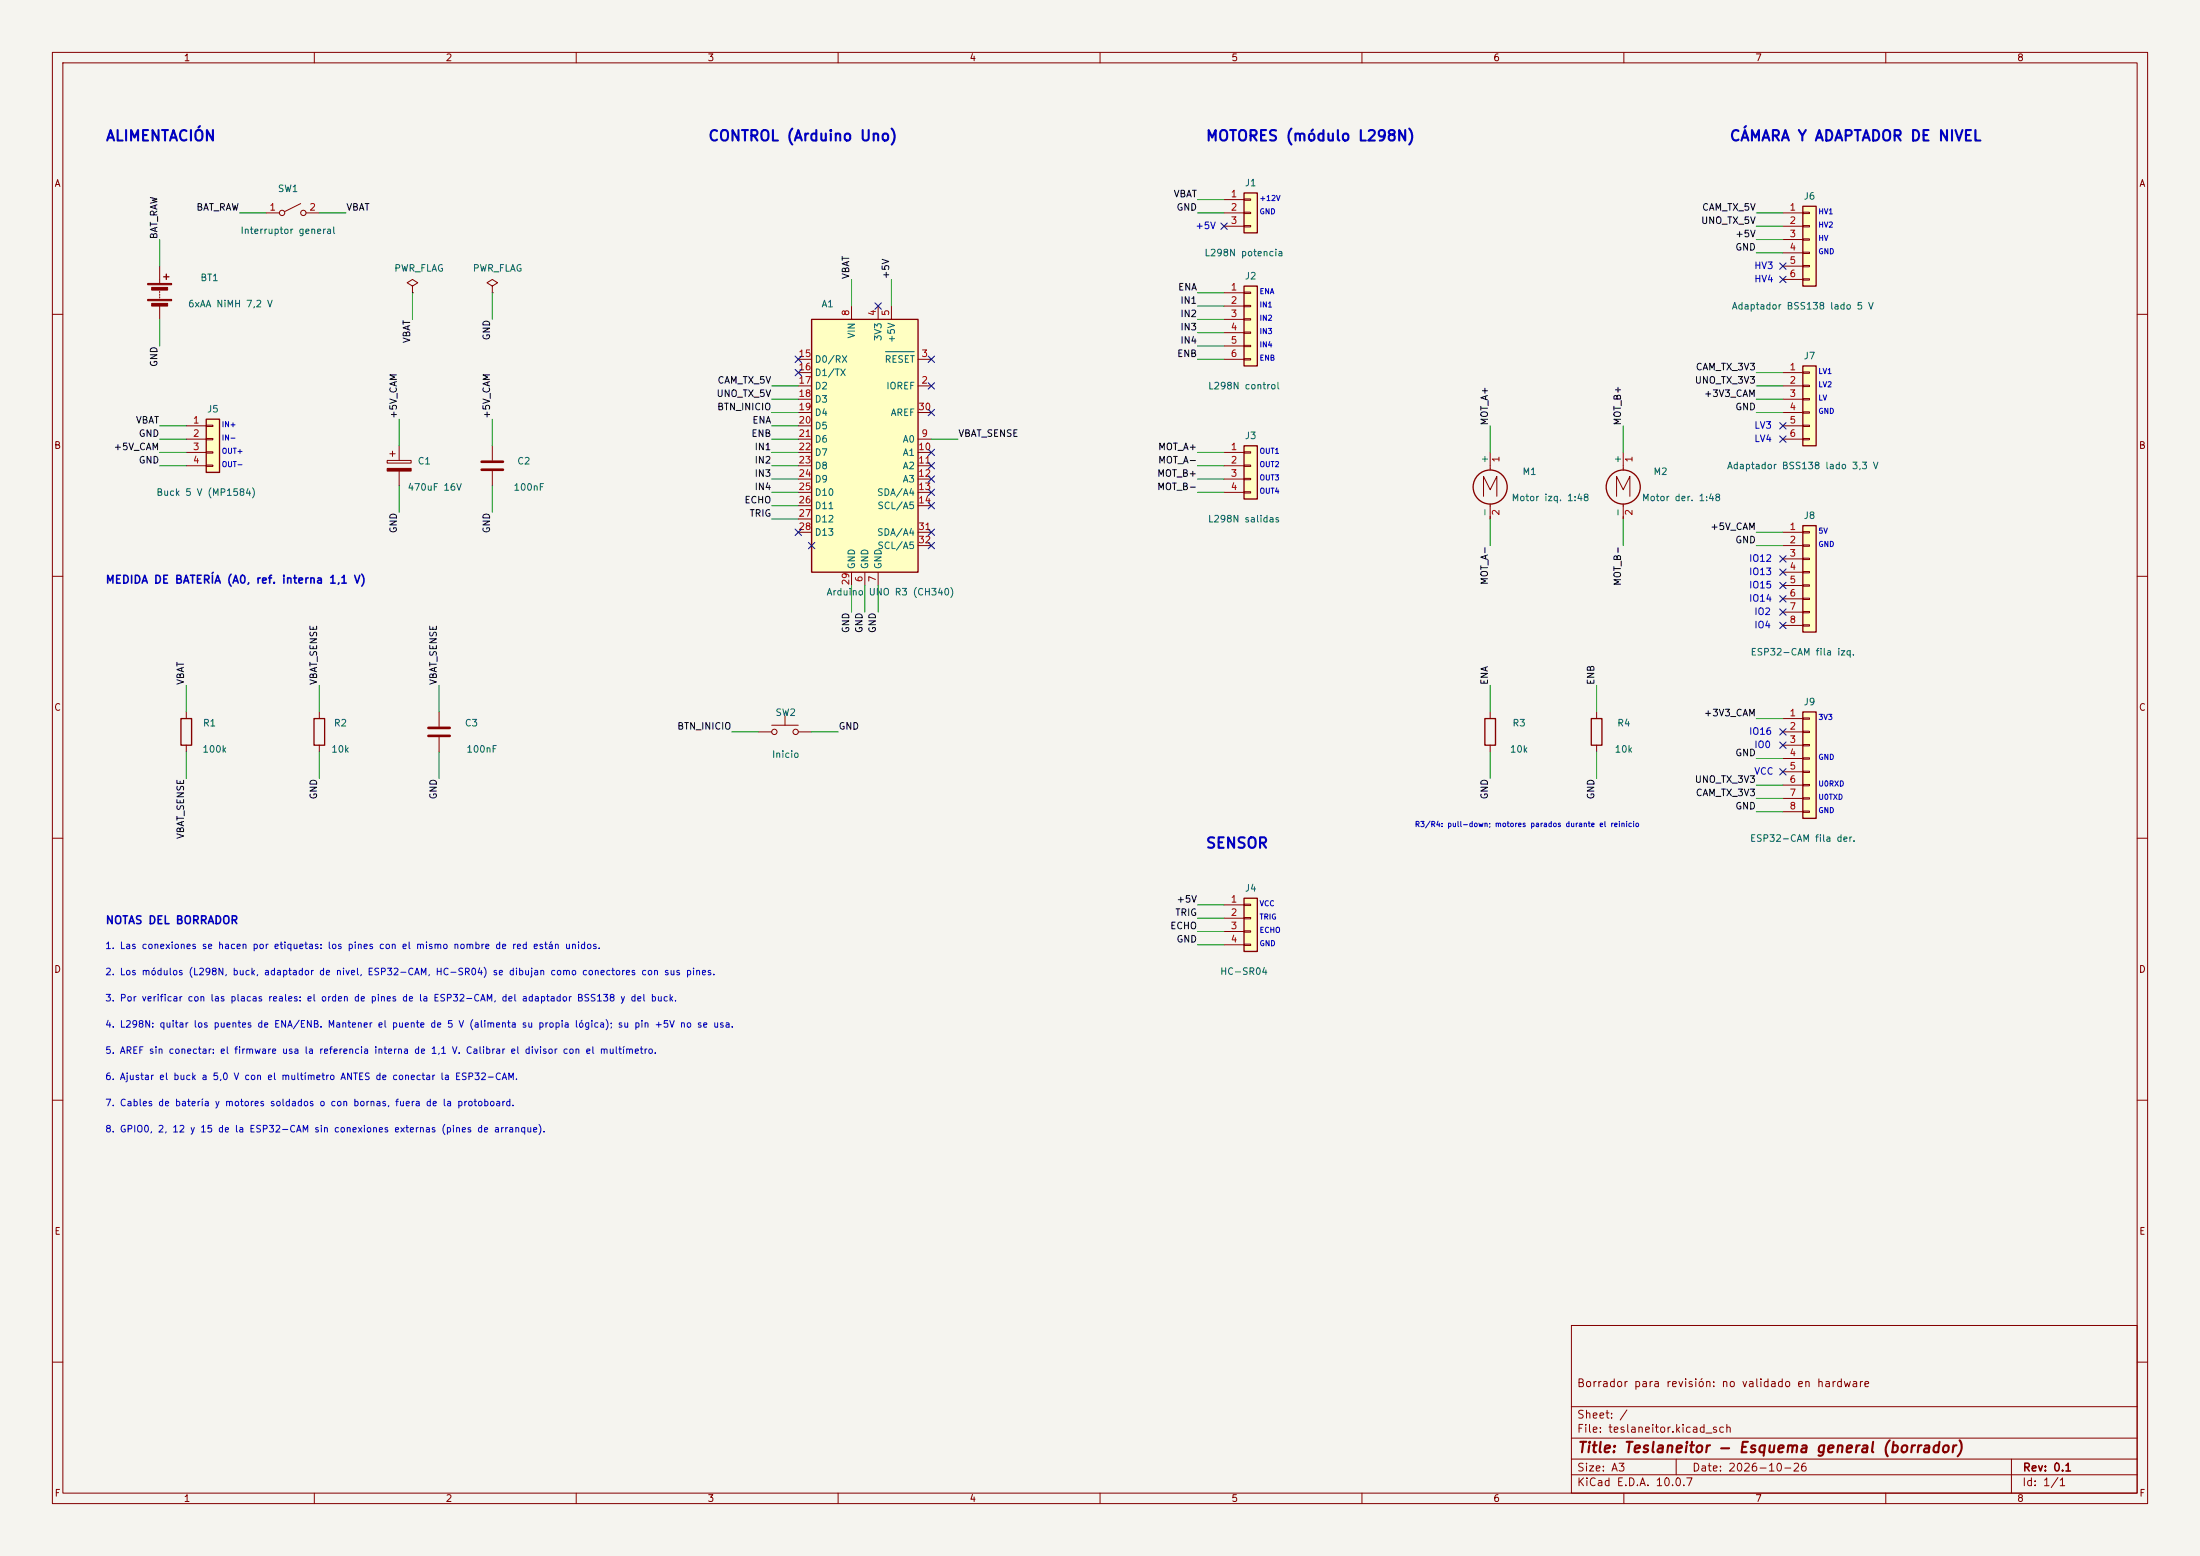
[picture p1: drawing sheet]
<svg xmlns="http://www.w3.org/2000/svg" width="420mm" height="297mm" viewBox="0 0 420 297" stroke-linecap="round" stroke-linejoin="round" font-family="sans-serif">
<path d="M0 0h420v297h-420z" fill="#f5f4ef" stroke="#f5f4ef" stroke-width=".19"/>
<g fill="none" stroke="#840000" stroke-width=".19">
<path d="M10 10h400v277h-400zM12 12h396v273h-396zM60 10v2M110 10v2M160 10v2M210 10v2M260 10v2M310 10v2M360 10v2M10 60h2M408 60h2M10 110h2"/>
<path d="M408 110h2M10 160h2M408 160h2M10 210h2M408 210h2M300 253h108v32h-108zM10 260h2M300 278.5h108M300 274.5h108M300 268.5h108M320 278.5v3M384 278.5v6.5"/>
<path d="M408 260h2M60 285v2M110 285v2M160 285v2M210 285v2M260 285v2M300 281.5h108M310 285v2M360 285v2"/>
</g>
<path d="M237.5 171.5h2.5v10.1h-2.5z" fill="#ffffc2"/>
<path d="M237.5 171.5h2.5v10.1h-2.5z" fill="none" stroke="#840000" stroke-width=".25"/>
<path d="M233.7 172.7h3.8M233.7 175.3h3.8M233.7 177.8h3.8M237.5 172.6h1.3v.2h-1.3zM237.5 175.1h1.3v.3h-1.3zM237.5 177.7h1.3v.2h-1.3zM233.7 180.3h3.8M237.5 180.2h1.3v.3h-1.3z" fill="none" stroke="#840000" stroke-width=".19"/>
<path d="M237.5 36.8h2.5v7.7h-2.5z" fill="#ffffc2"/>
<path d="M237.5 36.8h2.5v7.7h-2.5z" fill="none" stroke="#840000" stroke-width=".25"/>
<path d="M233.7 38.1h3.8M237.5 38h1.3v.2h-1.3zM233.7 40.6h3.8M233.7 43.2h3.8M237.5 40.5h1.3v.3h-1.3zM237.5 43.1h1.3v.2h-1.3z" fill="none" stroke="#840000" stroke-width=".19"/>
<path d="M39.4 80h2.5v10.2h-2.5z" fill="#ffffc2"/>
<path d="M39.4 80h2.5v10.2h-2.5zM34.5 137.2h2.1v5h-2.1z" fill="none" stroke="#840000" stroke-width=".25"/>
<g fill="none" stroke="#840000" stroke-width=".19">
<path d="M57.4 38.9l-3 1.5M50.8 40.6h2.5M58.4 40.6h2.6M35.6 81.3h3.8M35.6 83.8h3.8M35.6 86.4h3.8M35.6 88.9h3.8M39.4 81.2h1.2v.2h-1.2zM39.4 83.7h1.2v.2h-1.2zM39.4 86.2h1.2v.3h-1.2zM39.4 88.8h1.2v.2h-1.2zM35.6 135.9v1.3"/>
<path d="M35.6 142.2v1.3"/>
<circle cx="53.8" cy="40.6" r=".51"/>
<circle cx="57.9" cy="40.6" r=".51"/>
</g>
<path d="M154.9 61h20.4v48.2h-20.4z" fill="#ffffc2"/>
<g fill="none" stroke="#840000" stroke-width=".25">
<path d="M154.9 61h20.4v48.2h-20.4zM59.9 137.2h2.1v5h-2.1zM283.5 137.2h2v5h-2zM303.8 137.2h2v5h-2z"/>
<circle cx="284.5" cy="93" r="3.3"/>
</g>
<g fill="none" stroke="#840000" stroke-width=".19">
<path d="M162.6 58.4v2.6M167.6 58.4v2.6M170.2 58.4v2.6M152.4 73.7h2.5M152.4 68.6h2.5M152.4 71.1h2.5M152.4 76.2h2.5M152.4 78.7h2.5M175.3 73.7h2.5M175.3 68.6h2.5M175.3 78.7h2.5M73.9 87.9h4.6v.5h-4.6z"/>
<path d="M74.4 86.6h1M74.9 86.1v1M76.2 85.1v2.8M76.2 89.9v2.8M152.4 83.8h2.5M152.4 86.4h2.5M152.4 88.9h2.5M152.4 91.4h2.5M152.4 94h2.5M152.4 96.5h2.5M152.4 81.3h2.5M152.4 99.1h2.5"/>
<path d="M175.3 83.8h2.5M175.3 86.4h2.5M175.3 88.9h2.5M175.3 91.4h2.5M175.3 94h2.5M175.3 96.5h2.5M283.2 94.7v-3.8l1.3 2.6 1.2-2.6v3.8M284.5 86.4v3.3M284.5 96.2v2.9M152.4 101.6h2.5M162.6 109.2v2.6M165.1 109.2v2.6"/>
<path d="M167.6 109.2v2.6M175.3 101.6h2.5M175.3 104.1h2.5M61 135.9v1.3M144.8 139.7h2.5M147.3 138.4h5.1M149.9 136.7v1.7M152.4 139.7h2.5M284.5 135.9v1.3M304.8 135.9v1.3M61 142.2v1.3M284.5 142.2v1.3"/>
<path d="M304.8 142.2v1.3"/>
<circle cx="147.8" cy="139.7" r=".51"/>
<circle cx="151.9" cy="139.7" r=".51"/>
</g>
<path d="M169 67.1h5.5" fill="none" stroke="#006464" stroke-width=".19"/>
<path d="M73.9 89.4h4.6v.5h-4.6z" fill="#840000" stroke="#840000" stroke-width=".19"/>
<path d="M344.2 135.9h2.5v20.3h-2.5z" fill="#ffffc2"/>
<path d="M344.2 135.9h2.5v20.3h-2.5z" fill="none" stroke="#840000" stroke-width=".25"/>
<g fill="none" stroke="#840000" stroke-width=".19">
<path d="M340.4 137.2h3.8M340.4 139.7h3.8M344.2 137h1.2v.3h-1.2zM344.2 139.6h1.2v.2h-1.2zM340.4 142.2h3.8M340.4 144.8h3.8M340.4 147.3h3.8M340.4 149.9h3.8M340.4 152.4h3.8M340.4 154.9h3.8M344.2 142.1h1.2v.3h-1.2zM344.2 144.7h1.2v.2h-1.2z"/>
<path d="M344.2 147.2h1.2v.2h-1.2zM344.2 149.7h1.2v.3h-1.2zM344.2 152.3h1.2v.2h-1.2zM344.2 154.8h1.2v.3h-1.2z"/>
</g>
<path d="M344.2 100.3h2.5v20.4h-2.5z" fill="#ffffc2"/>
<g fill="none" stroke="#840000" stroke-width=".25">
<path d="M344.2 100.3h2.5v20.4h-2.5z"/>
<circle cx="309.9" cy="93" r="3.3"/>
</g>
<g fill="none" stroke="#840000" stroke-width=".19">
<path d="M78.7 54.6l1.1-.6-1.1-.7-1 .7 1 .6v1.3M78.7 55.9h.1M94 54.6l1-.6-1-.7-1 .7 1 .6v1.3M94 55.9h.1M308.6 94.7v-3.8l1.3 2.6 1.2-2.6v3.8M309.9 86.4v3.3M309.9 96.2v2.9M340.4 101.6h3.8M340.4 104.1h3.8M340.4 106.7h3.8M340.4 109.2h3.8M340.4 111.8h3.8"/>
<path d="M340.4 114.3h3.8M340.4 116.8h3.8M340.4 119.4h3.8M344.2 101.5h1.2v.2h-1.2zM344.2 104h1.2v.3h-1.2zM344.2 106.6h1.2v.2h-1.2zM344.2 109.1h1.2v.2h-1.2zM344.2 111.6h1.2v.3h-1.2zM344.2 114.2h1.2v.2h-1.2zM344.2 116.7h1.2v.3h-1.2zM344.2 119.3h1.2v.2h-1.2zM83.8 135.9v2.8"/>
<path d="M83.8 140.7v2.8"/>
</g>
<path d="M81.8 138.9h4.1M81.8 140.5h4.1" fill="none" stroke="#840000" stroke-width=".51"/>
<path d="M344.2 69.9h2.5v15.2h-2.5z" fill="#ffffc2"/>
<path d="M344.2 69.9h2.5v15.2h-2.5z" fill="none" stroke="#840000" stroke-width=".25"/>
<path d="M340.4 71.1h3.8M340.4 73.7h3.8M340.4 76.2h3.8M340.4 78.7h3.8M344.2 71h1.2v.2h-1.2zM344.2 73.5h1.2v.3h-1.2zM344.2 76.1h1.2v.2h-1.2zM344.2 78.6h1.2v.3h-1.2zM340.4 81.3h3.8M340.4 83.8h3.8M344.2 81.2h1.2v.2h-1.2zM344.2 83.7h1.2v.2h-1.2z" fill="none" stroke="#840000" stroke-width=".19"/>
<path d="M344.2 39.4h2.5v15.2h-2.5z" fill="#ffffc2"/>
<path d="M344.2 39.4h2.5v15.2h-2.5z" fill="none" stroke="#840000" stroke-width=".25"/>
<g fill="none" stroke="#840000" stroke-width=".19">
<path d="M340.4 40.6h3.8M340.4 43.2h3.8M340.4 45.7h3.8M340.4 48.3h3.8M340.4 50.8h3.8M340.4 53.3h3.8M344.2 40.5h1.2v.3h-1.2zM344.2 43.1h1.2v.2h-1.2zM344.2 45.6h1.2v.2h-1.2zM344.2 48.1h1.2v.3h-1.2zM344.2 50.7h1.2v.2h-1.2zM344.2 53.2h1.2v.3h-1.2z"/>
<path d="M94 85.1v2.8M94 89.9v2.8"/>
</g>
<path d="M91.9 88.1h4.1M91.9 89.7h4.1" fill="none" stroke="#840000" stroke-width=".51"/>
<path d="M237.5 54.6h2.5v15.3h-2.5z" fill="#ffffc2"/>
<path d="M237.5 54.6h2.5v15.3h-2.5z" fill="none" stroke="#840000" stroke-width=".25"/>
<path d="M233.7 55.9h3.8M233.7 58.4h3.8M237.5 55.8h1.3v.2h-1.3zM237.5 58.3h1.3v.2h-1.3zM233.7 61h3.8M233.7 63.5h3.8M233.7 66h3.8M233.7 68.6h3.8M237.5 60.8h1.3v.3h-1.3zM237.5 63.4h1.3v.2h-1.3zM237.5 65.9h1.3v.3h-1.3zM237.5 68.5h1.3v.2h-1.3z" fill="none" stroke="#840000" stroke-width=".19"/>
<path d="M237.5 85.1h2.5v10.2h-2.5z" fill="#ffffc2"/>
<path d="M31.2 52.8h1.1M31.7 52.3v1M237.5 85.1h2.5v10.2h-2.5z" fill="none" stroke="#840000" stroke-width=".25"/>
<g fill="none" stroke="#840000" stroke-width=".19">
<path d="M30.5 50.8v3.3M30.5 55.6v.3M30.5 56.1v.3M30.5 56.6v.3M30.5 58.4v2.6M233.7 86.4h3.8M233.7 88.9h3.8M233.7 91.4h3.8M233.7 94h3.8M237.5 86.2h1.3v.3h-1.3zM237.5 88.8h1.3v.2h-1.3zM237.5 91.3h1.3v.3h-1.3z"/>
<path d="M237.5 93.9h1.3v.2h-1.3z"/>
</g>
<g fill="#840000" stroke="#840000" stroke-width=".19">
<path d="M28.2 54.1h4.6v.3h-4.6z"/>
<path d="M28.2 57.2h4.6v.2h-4.6z"/>
<path d="M29 54.9h3v.5h-3z"/>
<path d="M29 57.9h3v.5h-3z"/>
</g>
<g fill="none" stroke="#009600" stroke-width=".19">
<path d="M228.6 38.1h5.1M30.5 45.7v5.1M45.7 40.6h5.1M61 40.6h5M78.7 55.9v5.1M94 55.9v5.1M162.6 53.3v5.1M170.2 53.3v5.1M228.6 40.6h5.1M228.6 58.4h5.1M228.6 55.9h5.1M335.3 40.6h5.1"/>
<path d="M335.3 43.2h5.1M335.3 45.7h5.1M335.3 48.3h5.1M30.5 61v5M147.3 73.7h5.1M147.3 76.2h5.1M147.3 78.7h5.1M228.6 66h5.1M228.6 61h5.1M228.6 68.6h5.1M228.6 63.5h5.1M335.3 73.7h5.1"/>
<path d="M335.3 76.2h5.1M335.3 78.7h5.1M335.3 71.1h5.1M30.5 81.3h5.1M30.5 83.8h5.1M30.5 86.4h5.1M30.5 88.9h5.1M76.2 80v5.1M76.2 92.7v5.1M94 80v5.1M94 92.7v5.1M147.3 81.3h5.1"/>
<path d="M147.3 83.8h5.1M147.3 86.4h5.1M147.3 88.9h5.1M147.3 91.4h5.1M147.3 94h5.1M147.3 96.5h5.1M147.3 99.1h5.1M177.8 83.8h5.1M228.6 86.4h5.1M228.6 88.9h5.1M228.6 91.4h5.1M228.6 94h5.1"/>
<path d="M284.5 81.3v5.1M284.5 99.1v5M309.9 81.3v5.1M309.9 99.1v5M162.6 111.8v5M165.1 111.8v5M167.6 111.8v5M335.3 104.1h5.1M335.3 101.6h5.1M35.6 130.8v5.1M61 130.8v5.1M83.8 130.8v5.1"/>
<path d="M139.7 139.7h5.1M154.9 139.7h5.1M284.5 130.8v5.1M304.8 130.8v5.1M335.3 137.2h5.1M35.6 143.5v5.1M61 143.5v5.1M83.8 143.5v5.1M284.5 143.5v5.1M304.8 143.5v5.1M335.3 149.9h5.1M335.3 152.4h5.1"/>
<path d="M335.3 154.9h5.1M335.3 144.8h5.1M228.6 172.7h5.1M228.6 175.3h5.1M228.6 177.8h5.1M228.6 180.3h5.1"/>
</g>
<g fill="none" stroke="#000084" stroke-width=".19">
<path d="M167 57.8l1.2 1.2M168.2 57.8l-1.2 1.2M233.1 42.6l1.2 1.2M234.3 42.6l-1.2 1.2M339.8 52.7l1.2 1.2M339.8 50.2l1.2 1.2M341 52.7l-1.2 1.2M341 50.2l-1.2 1.2M151.8 68l1.2 1.2M151.8 70.5l1.2 1.2M153 68l-1.2 1.2M153 70.5l-1.2 1.2"/>
<path d="M177.2 73.1l1.2 1.2M177.2 78.1l1.2 1.2M177.2 68l1.2 1.2M178.4 73.1l-1.2 1.2M178.4 78.1l-1.2 1.2M178.4 68l-1.2 1.2M177.2 90.8l1.2 1.2M177.2 93.4l1.2 1.2M177.2 95.9l1.2 1.2M177.2 85.8l1.2 1.2M177.2 88.3l1.2 1.2M178.4 90.8l-1.2 1.2"/>
<path d="M178.4 93.4l-1.2 1.2M178.4 95.9l-1.2 1.2M178.4 85.8l-1.2 1.2M178.4 88.3l-1.2 1.2M339.8 80.7l1.2 1.2M339.8 83.2l1.2 1.2M341 80.7l-1.2 1.2M341 83.2l-1.2 1.2M151.8 101l1.2 1.2M153 101l-1.2 1.2M154.3 103.5l1.2 1.2M155.5 103.5l-1.2 1.2"/>
<path d="M177.2 103.5l1.2 1.2M177.2 101l1.2 1.2M178.4 103.5l-1.2 1.2M178.4 101l-1.2 1.2M339.8 118.8l1.2 1.2M339.8 116.2l1.2 1.2M339.8 111.2l1.2 1.2M339.8 113.7l1.2 1.2M339.8 106.1l1.2 1.2M339.8 108.6l1.2 1.2M341 118.8l-1.2 1.2M341 116.2l-1.2 1.2"/>
<path d="M341 111.2l-1.2 1.2M341 113.7l-1.2 1.2M341 106.1l-1.2 1.2M341 108.6l-1.2 1.2M339.8 139.1l1.2 1.2M341 139.1l-1.2 1.2M339.8 141.6l1.2 1.2M339.8 146.7l1.2 1.2M341 141.6l-1.2 1.2M341 146.7l-1.2 1.2"/>
</g>
<g font-size="2" fill="#0000c2">
<text x="20.1" y="27.4">ALIMENTACIÓN</text>
<text x="135.1" y="27.4">CONTROL (Arduino Uno)</text>
<text x="230.1" y="27.4">MOTORES (módulo L298N)</text>
<text x="330.1" y="27.4">CÁMARA Y ADAPTADOR DE NIVEL</text>
<text x="230.1" y="162.4">SENSOR</text>
</g>
<text font-size="2" fill="#840000" x="301" y="277.8">Title: Teslaneitor - Esquema general (borrador)</text>
<g font-size="1.5" fill="#0000c2">
<text x="20" y="111.8">MEDIDA DE BATERÍA (A0, ref. interna 1,1 V)</text>
<text x="20" y="176.8">NOTAS DEL BORRADOR</text>
</g>
<g font-size="1.5" fill="#840000">
<text x="300.9" y="265.1">Borrador para revisión: no validado en hardware</text>
<text x="300.9" y="273.8">File: teslaneitor.kicad_sch</text>
<text x="300.9" y="271.1">Sheet: /</text>
<text x="300.9" y="281.2">Size: A3</text>
<text x="322.9" y="281.2">Date: 2026-10-26</text>
<text x="386" y="281.2">Rev: 0.1</text>
<text x="300.9" y="284">KiCad E.D.A. 10.0.7</text>
<text x="385.9" y="284">Id: 1/1</text>
</g>
<g font-size="1.3" fill="#840000">
<text x="35" y="12">1</text>
<text x="85" y="12">2</text>
<text x="135" y="12">3</text>
<text x="185" y="12">4</text>
<text x="235" y="12">5</text>
<text x="285" y="12">6</text>
<text x="335" y="12">7</text>
<text x="385" y="12">8</text>
<text x="10.3" y="36">A</text>
<text x="408.3" y="36">A</text>
<text x="10.2" y="86">B</text>
<text x="408.2" y="86">B</text>
<text x="10.2" y="136">C</text>
<text x="408.2" y="136">C</text>
<text x="10.2" y="186">D</text>
<text x="408.2" y="186">D</text>
<text x="10.3" y="236">E</text>
<text x="408.3" y="236">E</text>
<text x="10.3" y="286">F</text>
<text x="35" y="287">1</text>
<text x="85" y="287">2</text>
<text x="135" y="287">3</text>
<text x="185" y="287">4</text>
<text x="235" y="287">5</text>
<text x="285" y="287">6</text>
<text x="335" y="287">7</text>
<text x="385" y="287">8</text>
<text x="408.3" y="286">F</text>
</g>
<g font-size="1.3" fill="#006464">
<text x="237.5" y="35.9">J1</text>
<text x="52.9" y="37">SW1</text>
<text x="344.2" y="38.4">J6</text>
<text x="45.8" y="45">Interruptor general</text>
<text x="38.1" y="54">BT1</text>
<text x="75.2" y="52.2">PWR_FLAG</text>
<text x="90.2" y="52.2">PWR_FLAG</text>
<text x="229.8" y="49.2">L298N potencia</text>
<text x="237.5" y="53.6">J2</text>
<text x="35.8" y="59">6xAA NiMH 7,2 V</text>
<text x="156.7" y="59">A1</text>
<text x="330.5" y="59.4">Adaptador BSS138 lado 5 V</text>
<text x="163.5" y="64.7" transform="rotate(-90 163.5 64.7)">VIN</text>
<text x="168.6" y="65.2" transform="rotate(-90 168.6 65.2)">3V3</text>
<text x="171.1" y="65.6" transform="rotate(-90 171.1 65.6)">+5V</text>
<text x="155.4" y="69.5">D0/RX</text>
<text x="168.8" y="69.5">RESET</text>
<text x="344.2" y="68.9">J7</text>
<text x="155.4" y="72.1">D1/TX</text>
<text x="155.4" y="74.6">D2</text>
<text x="155.4" y="77.2">D3</text>
<text x="169.1" y="74.6">IOREF</text>
<text x="230.5" y="74.6">L298N control</text>
<text x="39.4" y="79">J5</text>
<text x="155.4" y="79.7">D4</text>
<text x="155.4" y="82.2">D5</text>
<text x="169.9" y="79.7">AREF</text>
<text x="79.6" y="89">C1</text>
<text x="98.6" y="89">C2</text>
<text x="155.4" y="84.8">D6</text>
<text x="155.4" y="87.3">D7</text>
<text x="155.4" y="89.9">D8</text>
<text x="172.2" y="84.8">A0</text>
<text x="172.2" y="87.3">A1</text>
<text x="172.2" y="89.9">A2</text>
<text x="237.5" y="84.1">J3</text>
<text x="284.3" y="88.5" transform="rotate(-90 284.3 88.5)">+</text>
<text x="309.7" y="88.5" transform="rotate(-90 309.7 88.5)">+</text>
<text x="329.6" y="89.9">Adaptador BSS138 lado 3,3 V</text>
<text x="29.7" y="94.9">Buck 5 V (MP1584)</text>
<text x="77.7" y="94">470uF 16V</text>
<text x="97.9" y="94">100nF</text>
<text x="155.4" y="92.4">D9</text>
<text x="155.4" y="94.9">D10</text>
<text x="167.3" y="94.9">SDA/A4</text>
<text x="172.2" y="92.4">A3</text>
<text x="288.5" y="96">Motor izq. 1:48</text>
<text x="290.5" y="91">M1</text>
<text x="313.3" y="96">Motor der. 1:48</text>
<text x="315.5" y="91">M2</text>
<text x="155.4" y="97.5">D11</text>
<text x="155.4" y="100">D12</text>
<text x="167.4" y="97.5">SCL/A5</text>
<text x="230.5" y="100">L298N salidas</text>
<text x="284.3" y="98.7" transform="rotate(-90 284.3 98.7)">-</text>
<text x="309.7" y="98.7" transform="rotate(-90 309.7 98.7)">-</text>
<text x="344.2" y="99.4">J8</text>
<text x="155.4" y="102.6">D13</text>
<text x="167.3" y="102.6">SDA/A4</text>
<text x="167.4" y="105.1">SCL/A5</text>
<text x="157.7" y="114">Arduino</text>
<text x="163.5" y="108.7" transform="rotate(-90 163.5 108.7)">GND</text>
<text x="165.7" y="114">UNO R3 (CH340)</text>
<text x="166.1" y="108.7" transform="rotate(-90 166.1 108.7)">GND</text>
<text x="168.6" y="108.7" transform="rotate(-90 168.6 108.7)">GND</text>
<text x="334.1" y="125.4">ESP32-CAM fila izq.</text>
<text x="147.9" y="137">SW2</text>
<text x="344.2" y="134.9">J9</text>
<text x="38.5" y="144">100k</text>
<text x="38.6" y="139">R1</text>
<text x="63.1" y="144">10k</text>
<text x="63.6" y="139">R2</text>
<text x="88.6" y="139">C3</text>
<text x="88.9" y="144">100nF</text>
<text x="288.1" y="144">10k</text>
<text x="288.6" y="139">R3</text>
<text x="308.1" y="144">10k</text>
<text x="308.6" y="139">R4</text>
<text x="147.3" y="145">Inicio</text>
<text x="334" y="161">ESP32-CAM fila der.</text>
<text x="237.5" y="170.5">J4</text>
<text x="232.8" y="186.4">HC-SR04</text>
</g>
<g font-size="1.3" fill="#0f0f0f">
<text x="37.4" y="40.5">BAT_RAW</text>
<text x="66" y="40.5">VBAT</text>
<text x="224" y="38">VBAT</text>
<text x="224.5" y="40.5">GND</text>
<text x="324.8" y="40.5">CAM_TX_5V</text>
<text x="30.4" y="45.7" transform="rotate(-90 30.4 45.7)">BAT_RAW</text>
<text x="324.7" y="43.1">UNO_TX_5V</text>
<text x="331.2" y="45.6">+5V</text>
<text x="162.4" y="53.4" transform="rotate(-90 162.4 53.4)">VBAT</text>
<text x="170.1" y="53.4" transform="rotate(-90 170.1 53.4)">+5V</text>
<text x="331.2" y="48.1">GND</text>
<text x="224.8" y="55.8">ENA</text>
<text x="225.2" y="58.3">IN1</text>
<text x="78.6" y="65.6" transform="rotate(-90 78.6 65.6)">VBAT</text>
<text x="93.9" y="65.1" transform="rotate(-90 93.9 65.1)">GND</text>
<text x="225.2" y="60.8">IN2</text>
<text x="225.2" y="63.4">IN3</text>
<text x="225.2" y="65.9">IN4</text>
<text x="30.4" y="70.1" transform="rotate(-90 30.4 70.1)">GND</text>
<text x="224.6" y="68.5">ENB</text>
<text x="323.6" y="71">CAM_TX_3V3</text>
<text x="136.7" y="76.1">UNO_TX_5V</text>
<text x="136.9" y="73.5">CAM_TX_5V</text>
<text x="323.4" y="73.5">UNO_TX_3V3</text>
<text x="325.2" y="76.1">+3V3_CAM</text>
<text x="25.8" y="81.2">VBAT</text>
<text x="26.4" y="83.7">GND</text>
<text x="76.1" y="80" transform="rotate(-90 76.1 80)">+5V_CAM</text>
<text x="93.9" y="80" transform="rotate(-90 93.9 80)">+5V_CAM</text>
<text x="136.8" y="78.6">BTN_INICIO</text>
<text x="143.3" y="83.7">ENB</text>
<text x="143.5" y="81.2">ENA</text>
<text x="182.9" y="83.7">VBAT_SENSE</text>
<text x="284.4" y="81.3" transform="rotate(-90 284.4 81.3)">MOT_A+</text>
<text x="309.8" y="81.3" transform="rotate(-90 309.8 81.3)">MOT_B+</text>
<text x="331.2" y="78.6">GND</text>
<text x="21.6" y="86.2">+5V_CAM</text>
<text x="26.4" y="88.8">GND</text>
<text x="143.9" y="86.2">IN1</text>
<text x="143.9" y="88.8">IN2</text>
<text x="221" y="86.2">MOT_A+</text>
<text x="221" y="88.8">MOT_A-</text>
<text x="143.9" y="91.3">IN3</text>
<text x="143.9" y="93.9">IN4</text>
<text x="220.8" y="91.3">MOT_B+</text>
<text x="220.8" y="93.9">MOT_B-</text>
<text x="76.1" y="101.9" transform="rotate(-90 76.1 101.9)">GND</text>
<text x="93.9" y="101.9" transform="rotate(-90 93.9 101.9)">GND</text>
<text x="142" y="96.4">ECHO</text>
<text x="143" y="98.9">TRIG</text>
<text x="326.4" y="101.5">+5V_CAM</text>
<text x="331.2" y="104">GND</text>
<text x="284.4" y="111.7" transform="rotate(-90 284.4 111.7)">MOT_A-</text>
<text x="309.8" y="111.9" transform="rotate(-90 309.8 111.9)">MOT_B-</text>
<text x="162.4" y="120.9" transform="rotate(-90 162.4 120.9)">GND</text>
<text x="165" y="120.9" transform="rotate(-90 165 120.9)">GND</text>
<text x="167.5" y="120.9" transform="rotate(-90 167.5 120.9)">GND</text>
<text x="35.4" y="130.8" transform="rotate(-90 35.4 130.8)">VBAT</text>
<text x="60.8" y="130.8" transform="rotate(-90 60.8 130.8)">VBAT_SENSE</text>
<text x="83.7" y="130.8" transform="rotate(-90 83.7 130.8)">VBAT_SENSE</text>
<text x="284.4" y="130.8" transform="rotate(-90 284.4 130.8)">ENA</text>
<text x="304.7" y="130.8" transform="rotate(-90 304.7 130.8)">ENB</text>
<text x="325.2" y="137">+3V3_CAM</text>
<text x="129.2" y="139.6">BTN_INICIO</text>
<text x="160" y="139.6">GND</text>
<text x="323.4" y="149.7">UNO_TX_3V3</text>
<text x="331.2" y="144.7">GND</text>
<text x="60.8" y="152.7" transform="rotate(-90 60.8 152.7)">GND</text>
<text x="83.7" y="152.7" transform="rotate(-90 83.7 152.7)">GND</text>
<text x="284.4" y="152.7" transform="rotate(-90 284.4 152.7)">GND</text>
<text x="304.7" y="152.7" transform="rotate(-90 304.7 152.7)">GND</text>
<text x="323.6" y="152.3">CAM_TX_3V3</text>
<text x="331.2" y="154.8">GND</text>
<text x="35.4" y="160.2" transform="rotate(-90 35.4 160.2)">VBAT_SENSE</text>
<text x="224.5" y="172.6">+5V</text>
<text x="223.3" y="177.7">ECHO</text>
<text x="224.3" y="175.1">TRIG</text>
<text x="224.5" y="180.2">GND</text>
</g>
<g font-size="1.3" fill="#a90000">
<text x="51.3" y="40.5">1</text>
<text x="59" y="40.5">2</text>
<text x="234.9" y="38">1</text>
<text x="234.9" y="40.5">2</text>
<text x="341.5" y="40.5">1</text>
<text x="234.9" y="43">3</text>
<text x="341.5" y="43">2</text>
<text x="341.5" y="45.6">3</text>
<text x="341.5" y="48.1">4</text>
<text x="341.5" y="50.7">5</text>
<text x="341.5" y="53.2">6</text>
<text x="234.9" y="55.7">1</text>
<text x="234.9" y="58.3">2</text>
<text x="162.4" y="60.4" transform="rotate(-90 162.4 60.4)">8</text>
<text x="167.5" y="60.4" transform="rotate(-90 167.5 60.4)">4</text>
<text x="170" y="60.4" transform="rotate(-90 170 60.4)">5</text>
<text x="234.9" y="60.8">3</text>
<text x="234.9" y="63.4">4</text>
<text x="234.9" y="65.9">5</text>
<text x="152.3" y="68.4">15</text>
<text x="152.3" y="71">16</text>
<text x="175.8" y="68.4">3</text>
<text x="234.9" y="68.4">6</text>
<text x="341.5" y="71">1</text>
<text x="152.3" y="73.5">17</text>
<text x="152.3" y="76.1">18</text>
<text x="175.8" y="73.5">2</text>
<text x="341.5" y="73.5">2</text>
<text x="341.5" y="76.1">3</text>
<text x="36.7" y="81.1">1</text>
<text x="36.7" y="83.7">2</text>
<text x="152.3" y="78.6">19</text>
<text x="152.3" y="81.1">20</text>
<text x="152.3" y="83.7">21</text>
<text x="175.2" y="78.6">30</text>
<text x="175.8" y="83.7">9</text>
<text x="341.5" y="78.6">4</text>
<text x="341.5" y="81.1">5</text>
<text x="341.5" y="83.7">6</text>
<text x="36.7" y="86.2">3</text>
<text x="36.7" y="88.8">4</text>
<text x="152.3" y="86.2">22</text>
<text x="152.3" y="88.8">23</text>
<text x="175.2" y="86.2">10</text>
<text x="175.2" y="88.8">11</text>
<text x="234.9" y="86.2">1</text>
<text x="234.9" y="88.8">2</text>
<text x="286.5" y="88.4" transform="rotate(-90 286.5 88.4)">1</text>
<text x="311.9" y="88.4" transform="rotate(-90 311.9 88.4)">1</text>
<text x="152.3" y="91.3">24</text>
<text x="152.3" y="93.8">25</text>
<text x="175.2" y="91.3">12</text>
<text x="175.2" y="93.8">13</text>
<text x="234.9" y="91.3">3</text>
<text x="234.9" y="93.8">4</text>
<text x="152.3" y="96.4">26</text>
<text x="152.3" y="98.9">27</text>
<text x="152.3" y="101.5">28</text>
<text x="175.2" y="96.4">14</text>
<text x="175.2" y="101.5">31</text>
<text x="286.5" y="98.5" transform="rotate(-90 286.5 98.5)">2</text>
<text x="311.9" y="98.5" transform="rotate(-90 311.9 98.5)">2</text>
<text x="341.5" y="101.5">1</text>
<text x="175.2" y="104">32</text>
<text x="341.5" y="104">2</text>
<text x="341.5" y="106.5">3</text>
<text x="162.4" y="111.8" transform="rotate(-90 162.4 111.8)">29</text>
<text x="165" y="111.2" transform="rotate(-90 165 111.2)">6</text>
<text x="167.5" y="111.2" transform="rotate(-90 167.5 111.2)">7</text>
<text x="341.5" y="109.1">4</text>
<text x="341.5" y="111.6">5</text>
<text x="341.5" y="114.2">6</text>
<text x="341.5" y="116.7">7</text>
<text x="341.5" y="119.2">8</text>
<text x="341.5" y="137">1</text>
<text x="341.5" y="139.6">2</text>
<text x="341.5" y="142.1">3</text>
<text x="341.5" y="144.6">4</text>
<text x="341.5" y="147.2">5</text>
<text x="341.5" y="149.7">6</text>
<text x="341.5" y="152.3">7</text>
<text x="341.5" y="154.8">8</text>
<text x="234.9" y="172.6">1</text>
<text x="234.9" y="175.1">2</text>
<text x="234.9" y="177.7">3</text>
<text x="234.9" y="180.2">4</text>
</g>
<g font-size="1.3" fill="#0000c2">
<text x="228.1" y="44">+5V</text>
<text x="334.8" y="51.7">HV3</text>
<text x="334.8" y="54.2">HV4</text>
<text x="334.8" y="82.1">LV3</text>
<text x="334.8" y="84.7">LV4</text>
<text x="333.8" y="107.5">IO12</text>
<text x="333.8" y="110.1">IO13</text>
<text x="333.8" y="112.6">IO15</text>
<text x="333.8" y="115.2">IO14</text>
<text x="334.8" y="117.7">IO2</text>
<text x="334.8" y="120.2">IO4</text>
<text x="333.8" y="140.6">IO16</text>
<text x="334.8" y="143.1">IO0</text>
<text x="334.8" y="148.2">VCC</text>
<text x="20" y="181.5">1. Las conexiones se hacen por etiquetas: los pines con el mismo nombre de red están unidos.</text>
<text x="20" y="186.5">2. Los módulos (L298N, buck, adaptador de nivel, ESP32-CAM, HC-SR04) se dibujan como conectores con sus pines.</text>
<text x="20" y="191.5">3. Por verificar con las placas reales: el orden de pines de la ESP32-CAM, del adaptador BSS138 y del buck.</text>
<text x="20" y="196.5">4. L298N: quitar los puentes de ENA/ENB. Mantener el puente de 5 V (alimenta su propia lógica); su pin +5V no se usa.</text>
<text x="20" y="201.5">5. AREF sin conectar: el firmware usa la referencia interna de 1,1 V. Calibrar el divisor con el multímetro.</text>
<text x="20" y="206.5">6. Ajustar el buck a 5,0 V con el multímetro ANTES de conectar la ESP32-CAM.</text>
<text x="20" y="211.5">7. Cables de batería y motores soldados o con bornas, fuera de la protoboard.</text>
<text x="20" y="216.5">8. GPIO0, 2, 12 y 15 de la ESP32-CAM sin conexiones externas (pines de arranque).</text>
</g>
<g font-size="1" fill="#0000c2">
<text x="240.4" y="38.6">+12V</text>
<text x="240.4" y="41.1">GND</text>
<text x="347" y="41.1">HV1</text>
<text x="347" y="43.7">HV2</text>
<text x="347" y="46.2">HV</text>
<text x="347" y="48.8">GND</text>
<text x="240.4" y="56.4">ENA</text>
<text x="240.4" y="58.9">IN1</text>
<text x="240.4" y="61.5">IN2</text>
<text x="240.4" y="64">IN3</text>
<text x="240.4" y="69.1">ENB</text>
<text x="240.4" y="66.5">IN4</text>
<text x="347" y="71.6">LV1</text>
<text x="347" y="76.7">LV</text>
<text x="347" y="74.2">LV2</text>
<text x="42.2" y="81.8">IN+</text>
<text x="347" y="79.2">GND</text>
<text x="42.2" y="89.4">OUT-</text>
<text x="42.2" y="84.3">IN-</text>
<text x="42.2" y="86.9">OUT+</text>
<text x="240.4" y="86.9">OUT1</text>
<text x="240.4" y="89.4">OUT2</text>
<text x="240.4" y="94.5">OUT4</text>
<text x="240.4" y="91.9">OUT3</text>
<text x="347" y="104.6">GND</text>
<text x="347" y="102.1">5V</text>
<text x="347" y="137.7">3V3</text>
<text x="347" y="145.3">GND</text>
<text x="347" y="150.4">U0RXD</text>
<text x="347" y="152.9">U0TXD</text>
<text x="347" y="155.4">GND</text>
<text x="270" y="158.1">R3/R4: pull-down; motores parados durante el reinicio</text>
<text x="240.4" y="173.2">VCC</text>
<text x="240.4" y="178.3">ECHO</text>
<text x="240.4" y="175.8">TRIG</text>
<text x="240.4" y="180.8">GND</text>
</g>
</svg>
